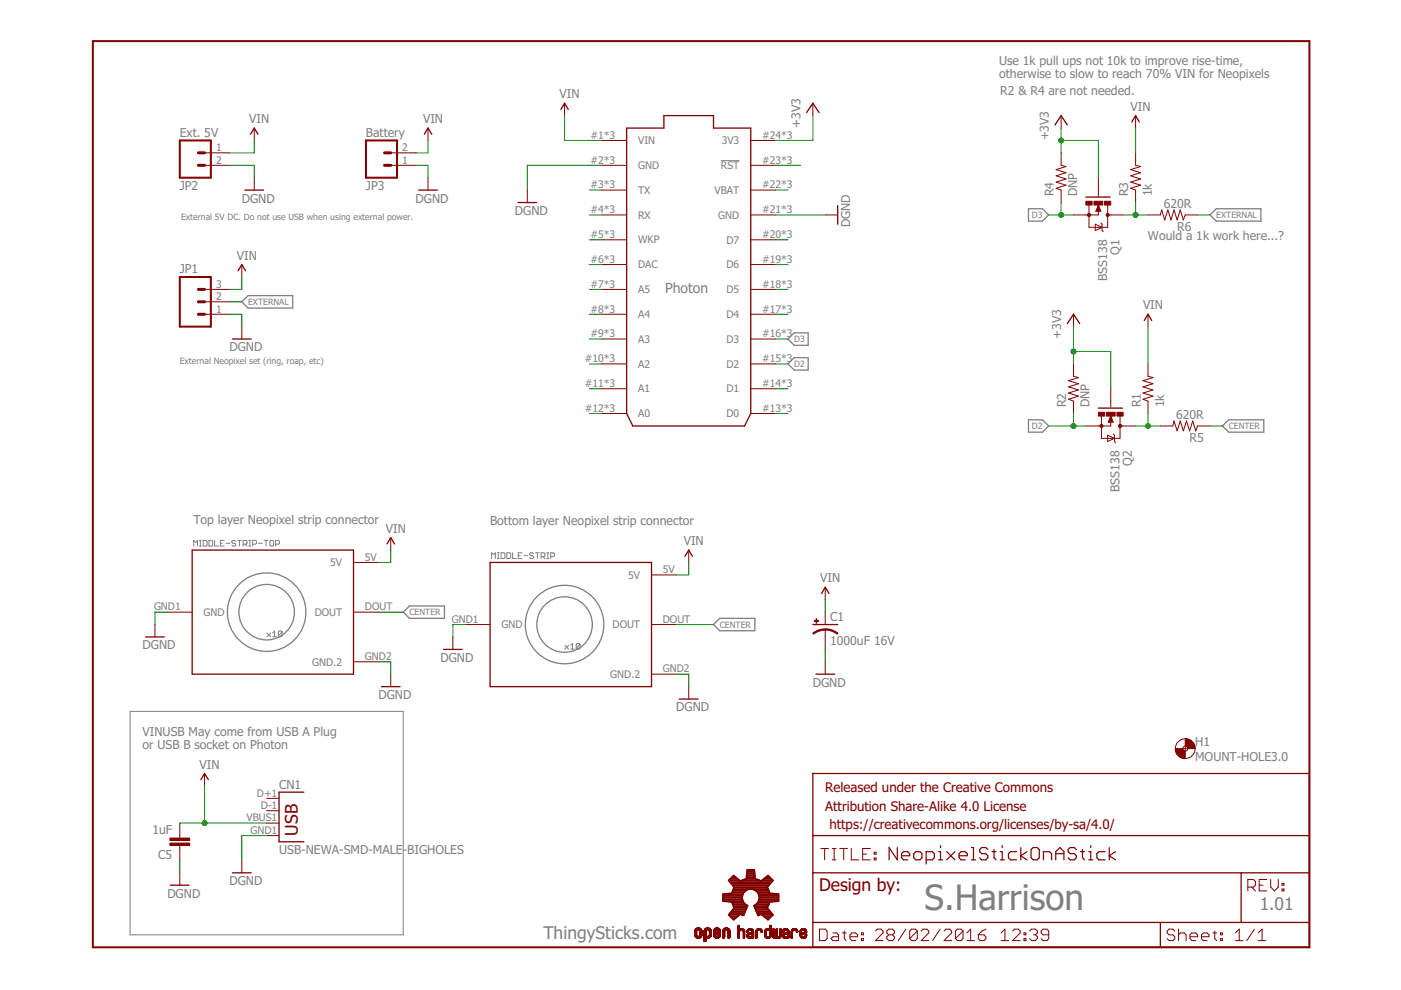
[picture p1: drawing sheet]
<svg xmlns="http://www.w3.org/2000/svg" width="297mm" height="210mm" viewBox="0 0 297 210" stroke-linecap="round" stroke-linejoin="round" font-family="sans-serif">
<g fill="none" stroke="#808080" stroke-width=".21">
<path d="M152.9 34.1h3.9M41.1 115.8v-1.2l.4 .4 .4-.4v1.2M42.3 115.8h.4M42.3 114.6h.4M42.5 114.6v1.2M43.1 114.6h.6l.2 .2v.8l-.2 .2h-.6zM44.3 114.6h.6l.2 .2v.8l-.2 .2h-.6zM45.5 114.6v1.2h.8M46.7 115.2h.4M47.5 114.6h-.8v1.2h.8M47.9 115.2h.8M50 114.8l-.3-.2h-.4l-.2 .4 .2 .2h.4l.3 .4-.3 .2h-.4l-.2-.2"/>
<path d="M50.4 114.6h.8M50.8 114.6v1.2M51.6 115.4h.6l.2-.2v-.4l-.2-.2h-.6v1.2M52 115.4l.4 .4M52.8 115.8h.4M52.8 114.6h.4M53 114.6v1.2M53.6 115.4h.6l.2-.2v-.4l-.2-.2h-.6v1.2M54.8 115.2h.8M56 114.6h.8M56.4 114.6v1.2M57.2 114.8l.2-.2h.4l.2 .2v.8l-.2 .2h-.4l-.2-.2z"/>
<path d="M58.4 115.4h.6l.2-.2v-.4l-.2-.2h-.6v1.2M104.2 118.4v-1.2l.4 .4 .4-.4v1.2M105.4 118.4h.4M105.4 117.2h.4M105.6 117.2v1.2M106.2 117.2h.6l.3 .2v.8l-.3 .2h-.6zM107.5 117.2h.6l.2 .2v.8l-.2 .2h-.6zM108.7 117.2v1.2h.8M109.9 117.8h.4M110.7 117.2h-.8v1.2h.8M111.1 117.8h.8M113.1 117.4l-.2-.2h-.4l-.2 .4 .2 .2h.4l.2 .4-.2 .2h-.4l-.2-.2"/>
<path d="M113.5 117.2h.8M113.9 117.2v1.2M114.7 118h.6l.2-.2v-.4l-.2-.2h-.6v1.2M115.1 118l.4 .4M115.9 118.4h.5M115.9 117.2h.5M116.1 117.2v1.2M116.8 118h.5l.3-.2v-.4l-.3-.2h-.5v1.2M56.6 134.2l.8 .8M57.4 134.2l-.8 .8M57.8 134.2l.4-.4v1.2M57.8 135h.8"/>
<path d="M59.8 134v.8l-.2 .2h-.4l-.2-.2M59.8 134l-.2-.2h-.4l-.2 .2v.8M59.8 134l-.8 .8M119.8 136.8l.8 .8M120.6 136.8l-.8 .8M121 136.8l.4-.4v1.2M121 137.6h.8M123 136.6v.8l-.2 .2h-.4l-.2-.2M123 136.6l-.2-.2h-.4l-.2 .2v.8M123 136.6l-.8 .8M27.6 150.8h57.9v47.4h-57.9z"/>
</g>
<g fill="none" stroke="#808080" stroke-width=".28">
<path d="M218.1 44.3h2.9l1.3 1.3-1.3 1.3h-2.9zM257.9 44.3h9.4v2.6h-9.4l-1.3-1.3zM51.3 64l1.3-1.3h9.5v2.6h-9.5zM167.1 77.2l1.3-1.4h2.9v2.7h-2.9zM167.1 71.9l1.3-1.3h2.9v2.6h-2.9zM218.1 89h2.9l1.3 1.3-1.3 1.3h-2.9zM259.2 90.3l1.3-1.3h7.4v2.6h-7.4zM85.5 129.8l1.3-1.3h7.4v2.6h-7.4zM152.6 131.1h7.4v2.6h-7.4l-1.3-1.3z"/>
<circle cx="56.5" cy="129.8" r="8.3"/>
<circle cx="56.5" cy="129.8" r="5.9"/>
<circle cx="119.7" cy="132.4" r="8.3"/>
<circle cx="119.7" cy="132.4" r="5.9"/>
</g>
<g fill="none" stroke="#800000" stroke-width=".28">
<path d="M53.1 28.5l.8-1.3 .8 1.3M90 28.5l.7-1.3 .8 1.3M118.9 23.2l.8-1.3 .8 1.3M132.9 27.2h7.9v-2.7h10.5v2.7h7.9v60.5l-1.3 2.6h-23.7l-1.3-2.6zM171 23.9l1.3-2 1.4 2M223.7 26.5l1.3-2 1.3 2M240 25.8l.8-1.3 .8 1.3M50.5 57.4l.8-1.3 .8 1.3M51.9 40.3h4M88.8 40.3h3.9M109.8 42.9h4M177.6 43.6v3.9"/>
<path d="M230.2 41.8h5.2M49.3 71.9h4M226.3 68.6l1.3-2 1.3 2M242.6 67.9l.8-1.3 .8 1.3M232.9 86.5h5.1M40.7 116.6h34.3v26.3h-34.3zM82.1 115.3l.7-1.3 .9 1.3M103.9 119.3h34.2v26.3h-34.2zM145.2 117.9l.8-1.3 .8 1.3M30.9 135h3.9M94 137.7h4M172.3 132.4h5.3"/>
<path d="M174.2 125.8l.8-1.3 .8 1.3M80.9 145.6h3.9M144 148.2h4M173 142.9h4M42.6 165.3l.8-1.3 .8 1.3M64.4 168h-5.2v10.5h5.2M172.3 164h105.3v36.9h-105.3zM172.3 177.2h105.3M36.1 187.7h4M49.3 185.1h4M172.3 185.1h105.3M172.3 195.6h105.3"/>
<path d="M246 195.6v5.3M263.1 185.1v10.5"/>
</g>
<g fill="none" stroke="#800000" stroke-width=".21">
<path d="M43.4 35.1h5.2M43.4 32.4h5.2M53.9 27.2v2.6M53.9 37.7v2.6M82.8 35.1h5.3M82.8 32.4h5.3M90.7 27.2v2.6M90.7 37.7v2.6M119.7 21.9v2.6M127.6 29.8h5.3M127.6 35.1h5.3M159.2 29.8h5.2"/>
<path d="M159.2 35.1h5.2M172.3 21.9v2.6M225 32.4v2.7l1 .2-2.1 .7 2.1 .6-2.1 .7 2.1 .7-2.1 .6 2.1 .7-2.1 .6 1.1 .4v2.6M225 24.5v2.7M232.9 37.7v3.9M240.8 32.4v2.7l1 .2-2.1 .7 2.1 .6-2.1 .7 2.1 .7-2.1 .6 2.1 .7-2.1 .6 1.1 .4v2.6M240.8 24.5v2.7M51.3 56.1v2.6M111.8 40.3v2.6M127.6 45.6h5.3M127.6 40.3h5.3M127.6 50.8h5.3"/>
<path d="M127.6 56.1h5.3M159.2 45.6h5.2M159.2 40.3h5.2M159.2 50.8h5.2M159.2 56.1h5.2M175 45.6h2.6M230.9 43.5v4.7h3.9v-4.7M232.2 47.5l1.5 .7-1.5 .7zM232.9 44.7v.9h-5.3M232.9 43.5l.5 1.3h-1.1zM233.4 47.3l.3 .2v1.4l.2 .2M234.8 45.6h3.3"/>
<path d="M243.4 45.6h2.6l.3-1.1 .7 2.1 .6-2.1 .7 2.1 .6-2.1 .7 2.1 .6-2.1 .7 2.1 .4-1h2.6M43.4 61.4h5.2M43.4 66.6h5.2M43.4 64h5.2M51.3 69.3v2.6M127.6 61.4h5.3M127.6 66.6h5.3M127.6 71.9h5.3M127.6 77.2h5.3M159.2 61.4h5.2M159.2 66.6h5.2M159.2 71.9h5.2"/>
<path d="M159.2 77.2h5.2M227.6 77.2v2.6l1.1 .3-2.2 .6 2.2 .7-2.2 .6 2.2 .7-2.2 .6 2.2 .7-2.2 .6 1.1 .4v2.7M227.6 66.6v2.7M243.4 77.2v2.6l1.1 .3-2.2 .6 2.2 .7-2.2 .6 2.2 .7-2.2 .6 2.2 .7-2.2 .6 1.1 .4v2.7M243.4 66.6v2.7M127.6 82.4h5.3M127.6 87.7h5.3M159.2 82.4h5.2M159.2 87.7h5.2M233.5 88.2v4.7h4v-4.7M234.8 92.3l1.5 .6-1.5 .7zM235.5 89.4v.9h-5.3"/>
<path d="M235.5 82.4v4M235.5 88.2l.5 1.3h-1zM236 92l.3 .3v1.3l.3 .3M237.5 90.3h3.3M246 90.3h2.7l.2-1 .7 2.1 .6-2.1 .7 2.1 .7-2.1 .6 2.1 .7-2.1 .6 2.1 .4-1.1h2.7M75 119.3h5.2M82.8 114v2.6M146 116.6v2.7M32.9 132.4v2.6M35.5 129.8h5.2M75 129.8h5.2M96 135v2.7"/>
<path d="M98.6 132.4h5.3M138.1 132.4h5.3M138.1 121.9h5.3M175 124.5v2.6M175 129.8v2.6M175 133.5v4.2M75 140.3h5.2M82.8 142.9v2.7M138.1 142.9h5.3M146 145.6v2.6M175 140.3v2.6M250.8 158.7h1"/>
<path d="M251.3 158.2v1.1M38.1 174.5v3.2M38.1 179.3v3.1M43.4 164v2.6M56.5 169.3h2.7M56.5 171.9h2.7M56.5 174.5h2.7M56.5 177.2h2.7M174 179.9h1.6M174.8 179.9v2.4M176.4 179.9h.8M176.8 179.9v2.4"/>
<path d="M178.1 179.9h1.6M178.9 179.9v2.4M180.5 179.9v2.4h1.6M184.5 179.9h-1.6v2.4h1.6M38.1 185.1v2.6M51.3 182.4v2.7M147.3 198.2h.4M147.3 198.1h.4M147.3 198h.4M147.3 197.9h.4M147.3 197.8h.4M147.3 197.7h.4"/>
<path d="M147.3 197.6h.4M147.3 197.5h.4M147.3 197.4h.4M147.3 198.4h.5M147.3 198.3l.5 .1M147.3 198.3h.4M147.3 197.3h.4M147.3 198.4l.6 .1M147.4 198.5h.6M147.4 197.1h1.3M147.4 198.5h1.3M147.4 197h1.3"/>
<path d="M147.4 198.6h1.3M147.5 197h1.1M147.5 198.8h1.1M147.5 196.9h1.1M147.6 198.8h.9M147.6 196.9h.9M147.7 196.8h.8M147.7 198.9h.7M147.8 197.3h-.5M147.8 196.8h.5M147.8 198.9h.5M147.8 197.2l-.5 .1"/>
<path d="M147.9 197.2h-.5M148 196.7h.2M148.2 197.2h.6M148.3 198.5h.5M148.3 197.2l.5 .1M148.3 197.3h.5M148.4 198.3h.4M148.4 197.3l.4 .1M148.4 198.2h.4M148.4 198.1h.4M148.4 198h.4M148.4 197.9h.4"/>
<path d="M148.4 197.8h.4M148.4 197.7h.4M148.4 197.6h.4M148.4 197.5h.4M148.4 197.4h.4M148.6 198.7h-1.1M148.7 198.6h-1.3M148.8 198.5h-.6M148.8 198.4h-.5M149.3 199.6h.2M149.3 199.4h.4M149.3 199.3h.4"/>
<path d="M149.3 199.2h.4M149.3 199.1h.4M149.3 199h.4M149.3 198.5h1.4M149.3 198.5h.6M149.3 198.4l.6 .1M149.3 198.4h.5M149.3 198.3l.5 .1M149.3 198.3h.4M149.3 198.2h.4M149.3 198.1h.4M149.3 198h.4"/>
<path d="M149.3 197.9h.4M149.3 197.8h.4M149.3 197.7h.4M149.3 197.6h.4M149.3 197.5h.4M149.3 197.4h.4M149.4 197.1h1.3M149.4 197h1.3M149.5 197h1.1M149.5 196.9h1.1M149.6 196.9h.9M149.6 199.5l-.3 .1"/>
<path d="M149.6 196.8h.8M149.7 199.5h-.4M149.7 198.9h-.4M149.8 197.3l-.5 .1M149.8 197.3h-.5M149.8 198.9h.5M149.8 197.2h-.5M149.8 196.8h.5M149.9 197.2h-.5M149.9 196.7h.2M150.2 197.2h.5M150.2 197.2l.6 .1"/>
<path d="M150.3 198.4h.5M150.3 197.3h.5M150.3 197.3l.5 .1M150.4 198.9h-1.1M150.4 198.3h.4M150.4 198.2h.4M150.4 197.4h.4M150.4 198.1h.4M150.4 198h.4M150.4 197.9h.4M150.4 197.8h.4M150.4 197.7h.4"/>
<path d="M150.4 197.6h.4M150.4 197.5h.4M150.5 198.8h-1.2M150.6 198.8h-1.3M150.6 198.7h-1.3M150.7 198.6l-1.4 .1M150.7 198.6h-1.4M150.7 197.1h-1.3M150.7 198.5h-.5M150.8 198.4l-.6 .1M150.8 198.3l-.5 .1M151.3 198.3l.4 .1"/>
<path d="M151.3 198.3h.4M151.3 198.2h.4M151.3 197.7h1.5M151.3 197.6l.4 .1M151.3 197.6h.3M151.3 197.5h.4M151.3 197.4h.4M151.3 198.4l.5 .1M151.3 198.4h.5M151.3 198.5h.6M151.3 197.1h1.4M151.4 198.5h1.3"/>
<path d="M151.4 198.6h1.3M151.4 197.1h1.3M151.4 197h1.3M151.5 198.7h1.1M151.5 197h1.1M151.5 198.8h1M151.5 196.9h1M151.6 198.8h.9M151.6 196.9h.9M151.6 196.8h.8M151.7 198.9h.7M151.7 197.3h-.4"/>
<path d="M151.8 198.2h-.5M151.8 198.9h.4M151.8 196.8h.4M151.8 197.7h1M151.8 197.2l-.5 .1M151.8 198.1h-.5M151.9 197.2h-.6M151.9 196.7h.2M152 197.6h.8M152 198.1h-.7M152.1 198h-.8M152.1 197.6h.7"/>
<path d="M152.2 197.2h.5M152.2 197.5h.6M152.2 198h-.9M152.2 197.2h.6M152.3 197.3h.5M152.3 198.4h.5M152.3 197.5h.5M152.3 198.3h.5M152.3 197.9h-1M152.3 197.4h.5M152.4 198.3h.4M152.4 198.2h.4"/>
<path d="M152.4 198.1h.4M152.5 197.8l-1.2 .1M152.5 198h.3M152.6 197.8h-1.3M152.6 198.6l-1.2 .1M152.7 198h.1M152.7 198.5h-.6M152.7 197.7l-1.4 .1M152.8 198.4l-.6 .1M153.2 198.9h.3M153.2 198.7h.4M153.2 198.6h.4"/>
<path d="M153.2 198.5h.4M153.2 198.4h.4M153.2 198.3h.4M153.2 198.2h.4M153.2 198.1h.4M153.2 198h.4M153.2 197.9h.4M153.2 197.8h.4M153.2 197.7h.4M153.2 197.6h.4M153.2 197.5h.4M153.2 197.4h.4"/>
<path d="M153.3 197.3h.4M153.3 198.9h.1M153.4 197.1h1.3M153.4 197h1.2M153.5 196.9h1M153.6 196.8h.8M153.6 198.8h-.4M153.7 197.3l-.4 .1M153.8 196.8h.4M153.8 197.2l-.5 .1M153.9 197.2h-.6M153.9 196.7h.2"/>
<path d="M154.2 197.2h.5M154.2 197.2l.5 .1M154.3 197.3h.4M154.3 197.3h.5M154.3 198.8h.5M154.3 198.7h.5M154.3 198.6h.5M154.3 198.5h.5M154.3 198.4h.5M154.3 198.3h.5M154.3 198.2h.5M154.3 198.1h.5"/>
<path d="M154.3 198h.5M154.3 197.9h.5M154.3 197.8h.5M154.3 197.7h.5M154.3 197.6h.5M154.3 197.5h.5M154.3 197.4h.5M154.4 198.9h.1M154.6 198.9h-.2M154.7 197.1h-1.4M154.7 198.8h-.4M156.5 198.8h.3"/>
<path d="M156.5 198.7h.3M156.5 198.6h.3M156.5 198.5h.3M156.5 198.4h.3M156.5 198.3h.3M156.5 198.2h.3M156.5 198.1h.3M156.5 198h.3M156.5 197.9h.3M156.5 197.8h.3M156.5 197.7h.3M156.5 197.6h.3"/>
<path d="M156.5 197.5h.3M156.5 197.4h.3M156.5 197.1h1.3M156.5 197.1h1.2M156.5 197h1.1M156.5 196.9h.3M156.5 196.8h.3M156.5 196.7h.3M156.5 196.6h.3M156.5 196.5h.3M156.5 196.4h.3M156.5 196.3h.3"/>
<path d="M156.5 196.2h.3M156.6 196.2h.2M156.6 198.9h-.1M156.7 198.9h-.2M156.8 198.8h-.3M156.8 197.4l-.3 .1M156.9 197.3l-.4 .1M156.9 196.9h.6M156.9 197.3h-.4M157 197.2l-.5 .1M157.1 197.2h-.6M157.1 196.9h.1"/>
<path d="M157.2 197.2h.6M157.3 197.2l.5 .1M157.5 197.3h.3M157.5 197.3l.4 .1M157.5 197.4h.4M157.5 197.4l.4 .1M157.6 197.5h.3M157.6 198.8h.3M157.6 198.7h.3M157.6 198.6h.3M157.6 198.5h.3M157.6 198.4h.3"/>
<path d="M157.6 198.3h.3M157.6 198.2h.3M157.6 198.1h.3M157.6 198h.3M157.6 197.9h.3M157.6 197.8h.3M157.6 197.7h.3M157.6 197.6h.3M157.8 198.9h-.2M157.9 198.8h-.3M158.3 198.5h.4M158.3 198.4h.4"/>
<path d="M158.3 198.3h.4M158.3 197.6h.3M158.3 197.5h.3M158.4 198.5h.3M158.4 197.7h.1M158.4 198.6l.8 .1M158.4 198.6h.4M158.4 198.2h.4M158.4 197.4h.3M158.4 198.7h.9M158.5 198.8h.8M158.5 197.1h1.1"/>
<path d="M158.6 197.1h1M158.6 198.9h.7M158.6 197h.9M158.6 197.6l-.3 .1M158.7 198.4h-.4M158.7 197.5h-.3M158.7 197h.8M158.7 197.9h1.1M158.7 198.9h.6M158.7 197.4l-.3 .1M158.7 198.3h-.3M158.8 197.9h1"/>
<path d="M158.8 197.3h-.4M158.8 196.9h.6M158.9 198.2h-.5M158.9 197.2l-.5 .1M158.9 197.8h.9M159 198.9l-.1 .1M159 198.1h-.6M159 199h.1M159 197.8h.8M159 197.2h-.5M159 196.9h.2M159.1 197.2h.6"/>
<path d="M159.2 198.1h-.7M159.2 197.7h.6M159.2 197.2l.5 .1M159.3 198h-.8M159.3 197.7h.5M159.3 197.3h.4M159.4 197.3l.3 .1M159.4 197.6h.4M159.4 197.4h.4M159.4 198h.4M159.4 197.5h.4M159.5 198.8h.3"/>
<path d="M159.5 198.7h.3M159.5 198.6h.3M159.5 198.5h.3M159.5 198.4h.3M159.5 198.3h.3M159.5 198.2h.3M159.5 198.1h.3M159.6 198.9h-.1M159.7 198.9h-.2M159.8 198.8h-.3M159.8 198h-1.2M160.2 198.8h.3"/>
<path d="M160.2 198.7h.3M160.2 198.6h.3M160.2 198.5h.3M160.2 198.4h.3M160.2 198.3h.3M160.2 198.2h.3M160.2 198.1h.3M160.2 198h.3M160.2 197.9h.3M160.2 197.8h.3M160.2 197.7h.3M160.2 197.6h.3"/>
<path d="M160.2 197.5h.3M160.3 197.4h.3M160.4 197.1h1.1M160.4 198.9h-.2M160.5 197h.9M160.5 198.9h-.3M160.5 198.8h-.3M160.5 197h.8M160.6 197.4l-.4 .1M160.7 197.3l-.4 .1M160.7 196.9h.5M160.7 197.3h-.4"/>
<path d="M160.8 197.2l-.5 .1M160.9 196.9h.1M160.9 197.2h-.6M161 197.2h.5M161.1 197.2l.5 .1M161.2 197.3h.4M161.3 197.4h.3M161.4 197.6h.2M161.4 197.5h.2M161.6 197.6l-.2 .1M162.1 198.3h.3M162.1 198.2h.3"/>
<path d="M162.1 198.1h.3M162.1 198h.3M162.1 197.9h.3M162.1 197.8h.3M162.1 197.7h.3M162.1 197.6h.3M162.1 198.4h.3M162.1 197.5h.3M162.1 198.5h.4M162.1 198.4l.4 .1M162.2 198.5l.4 .1M162.2 198.6h.4"/>
<path d="M162.2 198.6h1.2M162.2 198.7h1.2M162.2 197.1h1.3M162.3 198.8h1M162.3 197.1h1.2M162.3 197h1.2M162.4 198.9h.8M162.4 197h1.1M162.5 197.4l-.4 .1M162.5 197.4h-.4M162.5 197.3l-.4 .1M162.5 196.9h.6"/>
<path d="M162.6 197.3h-.4M162.7 197.2l-.5 .1M162.8 198.9v.1M162.8 196.9h.1M162.8 197.2h-.6M162.8 198.9l.1 .1M162.8 197.2h.7M163 197.2h.5M163.1 198.6h.4M163.1 197.3h.4M163.1 198.9h-.6M163.2 197.4h.3"/>
<path d="M163.2 196.9h.3M163.2 198.3h.3M163.2 198.2h.3M163.2 198.1h.3M163.2 198h.3M163.2 197.9h.3M163.2 197.8h.3M163.2 197.7h.3M163.2 197.6h.3M163.2 197.5h.3M163.2 196.8h.3M163.2 196.7h.3"/>
<path d="M163.2 196.6h.3M163.2 196.5h.3M163.2 196.4h.3M163.2 196.3h.3M163.3 196.2h.2M163.4 196.2h.1M163.5 198.6h-.5M163.5 198.5h-.4M163.5 198.4l-.3 .1M163.5 198.4h-.3M163.8 198.4h.3M163.8 198.3h.3"/>
<path d="M163.8 198.2h.3M163.8 198.1h.3M163.8 198h.3M163.8 197.9h.3M163.8 197.8h.3M163.8 197.7h.3M163.8 197.6h.3M163.8 197.5h.3M163.8 197.4h.3M163.8 197.3h.3M163.8 197.2h.3M163.8 197.1h.3"/>
<path d="M163.8 197h.3M163.8 198.6h.4M163.8 198.5h.4M163.8 198.5h.3M163.9 198.6h1.6M163.9 197h.2M163.9 198.7h1.6M163.9 198.8h1.6M164 196.9h.1M164 198.9h1.4M164.1 198.9h.5M164.2 199h.1"/>
<path d="M164.4 198.9v.1M164.4 198.6h.5M164.5 198.5l.4 .1M164.5 198.5h.4M164.5 198.4h.4M164.5 198.4h.3M164.5 198.3h.3M164.5 198.2h.3M164.5 198.1h.3M164.5 198h.3M164.5 197.9h.3M164.5 197.8h.3"/>
<path d="M164.5 197.7h.3M164.5 197.6h.3M164.5 197.5h.3M164.5 197.4h.3M164.5 197.3h.3M164.5 197.2h.3M164.5 197.1h.3M164.5 197h.3M164.6 197h.2M164.7 196.9h.1M164.8 198.9h.5M165.1 199h.1"/>
<path d="M165.2 198.6h.4M165.2 198.5h.4M165.3 198.4h.3M165.3 198.3h.3M165.3 198.2h.3M165.3 198.1h.3M165.3 198h.3M165.3 197.9h.3M165.3 197.8h.3M165.3 197.7h.3M165.3 197.6h.3M165.3 197.5h.3"/>
<path d="M165.3 197.4h.3M165.3 197.3h.3M165.3 197.2h.3M165.3 197.1h.3M165.3 197h.3M165.4 196.9h.2M165.5 198.8h-1.6M165.6 198.6h-.4M165.9 198.5l.3 .1M165.9 198.5h.3M165.9 198.4h.3M165.9 198.3h.3"/>
<path d="M165.9 197.7h.1M165.9 197.6h.2M165.9 197.5h.3M165.9 198.6h.4M165.9 198.6l.8 .1M165.9 198.7h.9M165.9 198.1h.6M166 198.8h.8M166 197.1h1.2M166.1 197.1h1M166.1 198.9h.7M166.1 197.6l-.2 .1"/>
<path d="M166.1 197h.9M166.2 197.5l-.3 .1M166.2 198.9h.6M166.2 197.9h1.1M166.2 197.4l-.3 .1M166.2 197h.8M166.2 197.4h-.3M166.2 198.3h-.3M166.3 198.2h-.4M166.3 197.9h1M166.3 197.3l-.4 .1M166.3 196.9h.6"/>
<path d="M166.3 197.3h-.4M166.4 199h.2M166.4 198.2h-.5M166.4 197.2l-.5 .1M166.5 197.8h.8M166.5 196.9h.1M166.5 197.2h-.5M166.6 197.2h.6M166.7 198.1h-.8M166.7 197.7h.6M166.7 197.2l.5 .1M166.8 198h-.8"/>
<path d="M166.8 197.7h.5M166.8 197.3h.4M166.9 197.3l.4 .1M166.9 197.4h.4M166.9 197.6h.4M167 198.8h.3M167 198.7h.3M167 198.6h.3M167 198.5h.3M167 198.4h.3M167 198.3h.3M167 198.2h.3"/>
<path d="M167 198.1h.3M167 198h.3M167 197.5h.3M167.2 198.9h-.2M167.3 198h-1.2M167.7 198.8h.3M167.7 198.7h.3M167.7 198.6h.3M167.7 198.5h.3M167.7 198.4h.3M167.7 198.3h.3M167.7 198.2h.3"/>
<path d="M167.7 198.1h.3M167.7 198h.3M167.7 197.9h.3M167.7 197.8h.3M167.7 197.7h.3M167.7 197.6h.3M167.7 197.5h.3M167.8 197.4h.3M167.9 198.9h-.2M167.9 197.1h1.1M168 197h.9M168 198.9h-.3"/>
<path d="M168.1 197h.8M168.1 196.9h.7M168.2 197.3l-.4 .1M168.2 197.3h-.4M168.3 197.2l-.5 .1M168.4 197.2h-.5M168.4 196.9h.1M168.5 197.2h.6M168.6 197.2l.5 .1M168.7 197.3h.4M168.8 197.3l.3 .1M168.8 197.4h.4"/>
<path d="M168.8 197.4h.3M168.8 197.5h.4M168.9 197.6h.2M169.1 197.6l-.2 .1M169.6 198.4h.4M169.6 198.4h.3M169.6 198.3h.3M169.6 198.3h.4M169.6 198.2h.4M169.6 197.8h1.2M169.6 197.8h.3M169.6 197.7h.3"/>
<path d="M169.6 197.6h.3M169.6 197.5h.3M169.6 197.4h.3M169.6 197.4h.4M169.7 198.5h.3M169.7 198.5l.4 .1M169.7 198.6h.4M169.7 198.6l1.2 .1M169.8 198.7h1.1M169.8 197.1h1.1M169.8 198.8h1M169.8 197.1h1"/>
<path d="M169.9 197h.9M169.9 198.9h.8M169.9 197h.8M170 198.9h.6M170 197.3l-.3 .1M170 196.9h.6M170.1 197.3h-.4M170.2 198.2h-.6M170.2 197.2l-.5 .1M170.2 199h.1M170.2 198.1h-.6M170.2 196.9h.2"/>
<path d="M170.3 198.9l.1 .1M170.3 197.2h-.6M170.4 197.2h.5M170.4 198.1h-.8M170.4 197.7h.6M170.5 198h-.9M170.5 197.7h.5M170.5 197.2l.5 .1M170.6 197.3h.4M170.6 198h-1M170.6 197.6h.4M170.7 198.5h.3"/>
<path d="M170.7 197.4h.3M170.7 197.6h.3M170.7 198.3h.3M170.7 197.9h-1.1M170.7 197.5h.3M170.8 198.3h.2M170.8 198.2h.2M170.8 198.8h-.9M170.9 198.6h-.4M170.9 198.1h.1M171 197.8h-.8M171 198.5l-.4 .1"/>
<path d="M171 198.5h-.3M171 198.4h-.3M173.8 197h1.2l.4 .4v1.6l-.4 .4h-1.2zM176.4 182.3h.8M176.6 197.8h.8l.4 .4v1.2h-1.2l-.4-.4 .4-.4h1.2M178.6 197.8h.8M179 197.4v1.6l.4 .4M180.2 198.6h1.6v-.4l-.4-.4h-.8l-.4 .4v.8l.4 .4h.8M182.6 199h.4v.4h-.4zM182.6 197.8h.4v.4h-.4zM182.9 181.1h.8M185.3 181.9h.4v.4h-.4z"/>
<path d="M185.3 180.7h.4v.4h-.4zM185.6 197.4l.4-.4h.8l.4 .4v.4l-1.6 1.6h1.6M188.4 198.2l-.4 .4v.4l.4 .4h.8l.4-.4v-.4l-.4-.4M188.4 198.2h.8M188.4 198.2l-.4-.4v-.4l.4-.4h.8l.4 .4v.4l-.4 .4M192.1 197l-1.6 2.4M194.5 197.4v1.6l-.4 .4h-.8l-.4-.4M194.5 197.4l-.4-.4h-.8l-.4 .4v1.6M194.5 197.4l-1.6 1.6M195.3 197.4l.4-.4h.8l.4 .4v.4l-1.6 1.6h1.6M199.3 197l-1.6 2.4M200.2 197.4l.4-.4h.8l.4 .4v.4l-1.6 1.6h1.6"/>
<path d="M204.2 197.4v1.6l-.4 .4h-.8l-.4-.4M204.2 197.4l-.4-.4h-.8l-.4 .4v1.6M204.2 197.4l-1.6 1.6M205 199.4h1.6M205 197.8l.8-.8v2.4M207.4 198.2h1.2l.4 .4v.4l-.4 .4h-.8l-.4-.4zM209 197l-.8 .4-.8 .8M212.3 199.4h1.6M212.3 197.8l.8-.8v2.4M214.7 197.4l.4-.4h.8l.4 .4v.4l-1.6 1.6h1.6M217.1 199h.4v.4h-.4zM217.1 197.8h.4v.4h-.4z"/>
<path d="M218.3 197.4l.4-.4h.8l.4 .4v.4l-.4 .4M219.1 198.2h.4M219.5 198.2l.4 .4v.4l-.4 .4h-.8l-.4-.4M222.4 198.2h-1.3l-.4-.4v-.4l.4-.4h.9l.4 .4v1.6l-.4 .4h-.9l-.4-.4M249.1 197.4l-.4-.4h-.8l-.4 .4v.4l.4 .4h.8l.4 .4v.4l-.4 .4h-.8l-.4-.4M249.9 198.2l.4-.4h.8l.4 .4v1.2M249.9 197v2.4M252.3 198.6h1.6v-.4l-.4-.4h-.8l-.4 .4v.8l.4 .4h.8M254.7 198.6h1.6v-.4l-.4-.4h-.8l-.4 .4v.8l.4 .4h.8M257.2 197.8h.8M257.6 197.4v1.6l.4 .4M258.8 199h.4v.4h-.4z"/>
<path d="M258.8 197.8h.4v.4h-.4zM261.9 199.4h1.6M261.9 197.8l.8-.8v2.4M264.6 188.1h1.2l.4-.4v-.8l-.4-.4h-1.2v2.4M265.4 188.1l.8 .8M266 197l-1.6 2.4M266.8 199.4h1.6M266.8 197.8l.8-.8v2.4M267 187.7h.8M268.6 186.5h-1.6v2.4h1.6M269.4 186.5v1.6l.8 .8 .8-.8v-1.6M271.8 188.5h.4v.4h-.4z"/>
<path d="M271.8 187.3h.4v.4h-.4z"/>
<circle cx="251.3" cy="158.7" r="2.1"/>
<circle cx="251.3" cy="158.7" r=".53"/>
</g>
<g fill="#800000" stroke="#800000" stroke-width=".21">
<path d="M36 177.7h4.2v.5h-4.2z"/>
<path d="M36 178.8h4.2v.5h-4.2z"/>
<path d="M230.2 42.7h1.3v.8h-1.3z"/>
<path d="M234.2 42.7h1.3v.8h-1.3z"/>
<path d="M231.9 42.7h1.9v.8h-1.9z"/>
<path d="M232.9 87.4h1.3v.8h-1.3z"/>
<path d="M236.8 87.4h1.3v.8h-1.3z"/>
<path d="M234.6 87.4h1.8v.8h-1.8z"/>
<path d="M172.6 131.6h1v.1h-1z"/>
<path d="M173 131.2h.2v.9h-.2z"/>
</g>
<g fill="none" stroke="#800000" stroke-width=".4">
<path d="M153.3 190.7h4.1M153.3 190.3h4M153.3 189.9h4.1M153.3 191.1h4.2M153.4 189.6h4.1M154.5 186.7l1-1 1.5 1.2 1.3-.5 .2-2h1.4l.2 2 1.2 .5 1.5-1.2 1.1 1M154.5 186.7l1.2 1.5-.5 1.2-1.9 .2v1.4l1.9 .2 .5 1.3-1.2 1.5 1 1 1.5-1.2 .3 .1M154.5 194h2.3M154.5 186.7h2.3M154.8 193.6h3M154.8 187h8.7M154.9 194.3h1.5"/>
<path d="M154.9 186.3h1.5M155.1 193.2h2.9M155.1 187.4h8.1M155.2 194.7h.7M155.2 186h.7M155.3 191.4h2.4M155.3 189.2h2.4M155.4 191.8h2.6M155.4 188.9h2.7M155.4 192.8h2.7M155.4 187.8h7.5M155.5 188.5h3.4"/>
<path d="M155.5 192.1h2.9M155.7 192.5h2.6M155.7 188.1h6.9M157.3 190.3l.4 1.2 .8 .5-.9 2.1-.3-.2M157.3 190.3a1.85 1.85 0 0 1 2-1.8 1.85 1.85 0 0 1 1.7 2.1M157.3 194h.4M157.4 186.7h3.6M158.3 186.3h1.8M158.3 186h1.8M158.3 185.6h1.7M158.4 185.2h1.6M158.4 184.9h1.5"/>
<path d="M158.5 184.5h1.4M159.5 188.5h3.3M159.9 192.1h2.9M160.1 192.5h2.5M160.2 192.8h2.7M160.3 191.8h2.7M160.3 188.9h2.7M160.4 193.2h2.8M160.5 193.6h3M160.7 194h.3M160.7 191.4h2.4M160.7 189.2h2.4"/>
<path d="M160.9 191.1h4.1M160.9 189.6h4.1M161 190.6l-.4 .9-.7 .5 .8 2.1 .3-.2M161 190.7h4.1M161 189.9h4.1M161 190.3h4.1M161.5 194h2.3M161.6 186.7h2.2M162 194.3h1.5M162 186.3h1.5M162.4 194.7h.7M162.5 186h.6"/>
<path d="M163.9 186.7l-1.3 1.5 .6 1.2 1.9 .2v1.4l-1.9 .2-.6 1.3 1.3 1.5-1.1 1-1.5-1.2-.3 .1"/>
</g>
<g fill="#800000" stroke="#800000" stroke-width=".21">
<path d="M251.3 156.6a2.1 2.1 0 0 1 2.1 2.1h-1.6l-.2-.4-.3-.1z" fill-rule="evenodd"/>
<path d="M249.2 158.7h1.6l.1 .3 .4 .3v1.5a2.1 2.1 0 0 1-2.1-2.1z" fill-rule="evenodd"/>
<path d="M234.6 45.3h.5v.5h-.5z" fill-rule="evenodd"/>
<path d="M233.3 90.1h.5v.5h-.5z" fill-rule="evenodd"/>
<path d="M237.2 90.1h.5v.5h-.5z" fill-rule="evenodd"/>
<path d="M175 133.3h.3a4 4 0 0 1 2.3 .9l-.1 .3-.9-.6-1.6-.3z" fill-rule="evenodd"/>
<path d="M172.3 134.2l1.3-.6 1.4-.3v.3l-1.6 .3-.9 .6z" fill-rule="evenodd"/>
<circle cx="230.9" cy="45.6" r=".35"/>
</g>
<path d="M19.7 8.7h257.9v192.2h-257.9zM38.1 29.8h6.6v7.9h-6.6zM77.6 29.8h6.6v7.9h-6.6zM38.1 58.7h6.6v10.6h-6.6z" fill="none" stroke="#800000" stroke-width=".42"/>
<path d="M42.1 35.1h1.3M42.1 32.4h1.3M81.5 35.1h1.3M81.5 32.4h1.3M42.1 61.4h1.3M42.1 64h1.3M42.1 66.6h1.3" fill="none" stroke="#800000" stroke-width=".63"/>
<path d="M232.9 44.4v.3h-.3l.3-1 .2 1M235.5 89.1v.3h-.3l.3-.9 .3 .9" fill="none" stroke="#800000" stroke-width=".32"/>
<g fill="none" stroke="#800000" stroke-width=".25">
<path d="M190.2 179.7v2.6l-1.7-2.6v2.6M199.4 179.3v.4M206 179.7h.4v2.6M212.5 179.3v.4M216.4 179.7v2.6M231.3 179.3v.4M235.2 179.7v2.6M191.1 181.4h1.8v-.4l-.5-.4h-.8l-.5 .4v.9l.5 .4h.8M193.7 181l.5-.4h.9l.4 .4v.9l-.4 .4h-.9l-.5-.4zM196.4 182.3h1.3l.4-.4v-.9l-.4-.4h-1.3v2.6M199 182.3h.9M199 180.6h.4v1.7"/>
<path d="M200.7 180.6l1.8 1.7M202.5 180.6l-1.8 1.7M203.3 181.4h1.8v-.4l-.5-.4h-.8l-.5 .4v.9l.5 .4h.8M206 182.3h.8M209.4 180.1l-.4-.4h-.9l-.4 .4v.5l.4 .4h.9l.4 .4v.5l-.4 .4h-.9l-.4-.4M210.3 180.6h.9M210.8 180.1v1.8l.4 .4M212.1 182.3h.8M212.1 180.6h.4v1.7M215.5 180.6h-1.3l-.4 .4v.9l.4 .4h1.3M217.7 180.6l-1.3 .8 1.3 .9M218.6 180.1l.5-.4h.8l.4 .4v1.8l-.4 .4h-.8l-.5-.4z"/>
<path d="M221.2 182.3v-1.7h1.3l.5 .4v1.3M223.8 181h1.8M223.8 182.3v-1.7l.9-.9 .9 .9v1.7M228.2 180.1l-.4-.4h-.9l-.4 .4v.5l.4 .4h.9l.4 .4v.5l-.4 .4h-.9l-.4-.4M229.1 180.6h.9M229.5 180.1v1.8l.5 .4M230.8 182.3h.9M230.8 180.6h.5v1.7M234.3 180.6h-1.3l-.4 .4v.9l.4 .4h1.3M236.5 180.6l-1.3 .8 1.3 .9"/>
</g>
<g fill="none" stroke="#008000" stroke-width=".21">
<path d="M48.6 35.1h5.3v2.6M53.9 29.8v2.6h-5.3M88.1 35.1h2.6v2.6M90.7 29.8v2.6h-2.6M119.7 24.5v5.3h7.9M127.6 35.1h-15.8v5.2M164.4 35.1h5.3M172.3 24.5v5.3h-7.9M225 29.8h7.9v7.9M225 27.2v5.2M240.8 27.2v5.2M51.3 58.7v2.7h-2.7"/>
<path d="M125 45.6h2.6M125 56.1h2.6M125 50.8h2.6M125 40.3h2.6M164.4 45.6h10.6M164.4 56.1h2.7M164.4 50.8h2.7M164.4 40.3h2.7M222.3 45.6h5.3M225 42.9v2.7M238.1 45.6h5.3M240.8 42.9v2.7"/>
<path d="M253.9 45.6h2.7M48.6 66.6h2.7v2.7M48.6 64h2.7M125 66.6h2.6M125 61.4h2.6M125 77.2h2.6M125 71.9h2.6M164.4 66.6h2.7M164.4 61.4h2.7M164.4 77.2h2.7M164.4 71.9h2.7M227.6 69.3v7.9"/>
<path d="M227.6 74.5h7.9v7.9M243.4 69.3v7.9M125 87.7h2.6M125 82.4h2.6M164.4 87.7h2.7M164.4 82.4h2.7M222.3 90.3h7.9M227.6 87.7v2.6M240.8 90.3h5.2M243.4 87.7v2.6M256.6 90.3h2.6M82.8 116.6v2.7h-2.6"/>
<path d="M146 119.3v2.6h-2.6M35.5 129.8h-2.6v2.6M80.2 129.8h5.3M98.6 132.4h-2.6v2.6M143.4 132.4h7.9M175 127.1v2.7M175 137.7v2.6M80.2 140.3h2.6v2.6M143.4 142.9h2.6v2.7M38.1 174.5h18.4M43.4 166.6v7.9M56.5 177.2h-5.2v5.2"/>
<path d="M38.1 182.4v2.7"/>
</g>
<g fill="#008000" stroke="#008000" stroke-width=".21">
<circle cx="43.4" cy="174.5" r=".53"/>
<circle cx="227.6" cy="90.3" r=".53"/>
<circle cx="227.6" cy="74.5" r=".53"/>
<circle cx="225" cy="29.8" r=".53"/>
<circle cx="225" cy="45.6" r=".53"/>
<circle cx="240.8" cy="45.6" r=".53"/>
<circle cx="243.4" cy="90.3" r=".53"/>
</g>
<text font-size="7.4" fill="#808080" x="196" y="192.9">S.Harrison</text>
<g font-size="3.7" fill="#800000">
<text x="63.1" y="177.2" transform="rotate(-90 63.1 177.2)">USB</text>
<text x="173.7" y="189">Design by:</text>
</g>
<g font-size="3.7" fill="#808080">
<text x="267.1" y="192.9">1.01</text>
<text x="115.2" y="199">ThingySticks.com</text>
</g>
<text font-size="3" fill="#808080" x="141" y="62.2">Photon</text>
<g font-size="2.8" fill="#800000">
<text x="175" y="167.9">Released under the Creative Commons</text>
<text x="175" y="171.9">Attribution Share-Alike 4.0 License</text>
<text x="175.9" y="175.8">https://creativecommons.org/licenses/by-sa/4.0/</text>
</g>
<g font-size="2.6" fill="#808080">
<text x="211.8" y="13.9">Use 1k pull ups not 10k to improve rise-time,</text>
<text x="211.8" y="16.6">otherwise to slow to reach 70% VIN for Neopixels</text>
<text x="118.6" y="20.8">VIN</text>
<text x="212.1" y="20">R2 &amp; R4 are not needed.</text>
<text x="239.7" y="23.5">VIN</text>
<text x="38.1" y="29">Ext. 5V</text>
<text x="52.9" y="26.1">VIN</text>
<text x="77.6" y="29">Battery</text>
<text x="89.7" y="26.1">VIN</text>
<text x="169.7" y="27.2" transform="rotate(-90 169.7 27.2)">+3V3</text>
<text x="222.3" y="29.8" transform="rotate(-90 222.3 29.8)">+3V3</text>
<text x="38.1" y="40.3">JP2</text>
<text x="77.6" y="40.3">JP3</text>
<text x="223.4" y="41.6" transform="rotate(-90 223.4 41.6)">R4</text>
<text x="228.4" y="41.6" transform="rotate(-90 228.4 41.6)">DNP</text>
<text x="239.2" y="41.6" transform="rotate(-90 239.2 41.6)">R3</text>
<text x="244.2" y="41.6" transform="rotate(-90 244.2 41.6)">1k</text>
<text x="51.3" y="42.9">DGND</text>
<text x="88.1" y="42.9">DGND</text>
<text x="109.2" y="45.6">DGND</text>
<text x="246.7" y="44">620R</text>
<text x="180.2" y="48.2" transform="rotate(-90 180.2 48.2)">DGND</text>
<text x="243.4" y="50.8">Would a 1k work here...?</text>
<text x="249.6" y="49">R6</text>
<text x="38.1" y="57.9">JP1</text>
<text x="50.2" y="55">VIN</text>
<text x="234.7" y="59.5" transform="rotate(-90 234.7 59.5)">BSS138</text>
<text x="237.3" y="54.1" transform="rotate(-90 237.3 54.1)">Q1</text>
<text x="242.3" y="65.6">VIN</text>
<text x="225" y="71.9" transform="rotate(-90 225 71.9)">+3V3</text>
<text x="48.6" y="74.5">DGND</text>
<text x="226.1" y="86.4" transform="rotate(-90 226.1 86.4)">R2</text>
<text x="231" y="86.4" transform="rotate(-90 231 86.4)">DNP</text>
<text x="241.8" y="86.4" transform="rotate(-90 241.8 86.4)">R1</text>
<text x="246.8" y="86.4" transform="rotate(-90 246.8 86.4)">1k</text>
<text x="249.4" y="88.7">620R</text>
<text x="252.2" y="93.7">R5</text>
<text x="240" y="98.8" transform="rotate(-90 240 98.8)">Q2</text>
<text x="237.3" y="104.3" transform="rotate(-90 237.3 104.3)">BSS138</text>
<text x="41" y="111.1">Top layer Neopixel strip connector</text>
<text x="81.8" y="112.9">VIN</text>
<text x="103.9" y="111.4">Bottom layer Neopixel strip connector</text>
<text x="145" y="115.6">VIN</text>
<text x="173.9" y="123.5">VIN</text>
<text x="176" y="131.8">C1</text>
<text x="30.2" y="137.7">DGND</text>
<text x="176" y="136.8">1000uF 16V</text>
<text x="93.4" y="140.3">DGND</text>
<text x="80.2" y="148.2">DGND</text>
<text x="172.3" y="145.6">DGND</text>
<text x="30.2" y="156">VINUSB May come from USB A Plug</text>
<text x="143.4" y="150.8">DGND</text>
<text x="30.2" y="158.7">or USB B socket on Photon</text>
<text x="253.4" y="161.3">MOUNT-HOLE3.0</text>
<text x="253.4" y="158.1">H1</text>
<text x="42.3" y="162.9">VIN</text>
<text x="59.2" y="167.3">CN1</text>
<text x="32.3" y="176.8">1uF</text>
<text x="33.6" y="182">C5</text>
<text x="59.2" y="181.1">USB-NEWA-SMD-MALE-BIGHOLES</text>
<text x="35.5" y="190.3">DGND</text>
<text x="48.6" y="187.7">DGND</text>
</g>
<g font-size="2.2" fill="#808080">
<text x="125.2" y="29.4">#1*3</text>
<text x="161.6" y="29.4">#24*3</text>
<text x="45.8" y="32">1</text>
<text x="45.8" y="34.7">2</text>
<text x="85.3" y="32">2</text>
<text x="85.3" y="34.7">1</text>
<text x="125.2" y="34.7">#2*3</text>
<text x="135.3" y="30.6">VIN</text>
<text x="135.3" y="35.8">GND</text>
<text x="152.9" y="35.8">RST</text>
<text x="153" y="30.6">3V3</text>
<text x="161.6" y="34.7">#23*3</text>
<text x="125.2" y="39.9">#3*3</text>
<text x="135.3" y="41.1">TX</text>
<text x="151.5" y="41.1">VBAT</text>
<text x="161.6" y="39.9">#22*3</text>
<text x="125.2" y="45.2">#4*3</text>
<text x="135.3" y="46.4">RX</text>
<text x="152.3" y="46.4">GND</text>
<text x="161.6" y="45.2">#21*3</text>
<text x="125.2" y="50.5">#5*3</text>
<text x="135.3" y="51.6">WKP</text>
<text x="154" y="51.6">D7</text>
<text x="161.6" y="50.5">#20*3</text>
<text x="125.2" y="55.7">#6*3</text>
<text x="135.3" y="56.9">DAC</text>
<text x="154" y="56.9">D6</text>
<text x="161.6" y="55.7">#19*3</text>
<text x="45.8" y="63.6">2</text>
<text x="45.8" y="61">3</text>
<text x="125.2" y="61">#7*3</text>
<text x="135.3" y="62.2">A5</text>
<text x="154" y="62.2">D5</text>
<text x="161.6" y="61">#18*3</text>
<text x="45.8" y="66.3">1</text>
<text x="125.2" y="66.3">#8*3</text>
<text x="125.2" y="71.5">#9*3</text>
<text x="135.3" y="67.4">A4</text>
<text x="154" y="67.4">D4</text>
<text x="161.6" y="66.3">#17*3</text>
<text x="161.6" y="71.5">#16*3</text>
<text x="124" y="76.8">#10*3</text>
<text x="135.3" y="72.7">A3</text>
<text x="135.3" y="77.9">A2</text>
<text x="154" y="72.7">D3</text>
<text x="154" y="78">D2</text>
<text x="161.6" y="76.8">#15*3</text>
<text x="124" y="82">#11*3</text>
<text x="135.3" y="83.2">A1</text>
<text x="154" y="83.2">D1</text>
<text x="161.6" y="82">#14*3</text>
<text x="124" y="87.3">#12*3</text>
<text x="135.3" y="88.5">A0</text>
<text x="154" y="88.5">D0</text>
<text x="161.6" y="87.3">#13*3</text>
<text x="77.4" y="118.9">5V</text>
<text x="70" y="120.1">5V</text>
<text x="133.2" y="122.7">5V</text>
<text x="140.5" y="121.5">5V</text>
<text x="32.7" y="129.4">GND1</text>
<text x="43.2" y="130.6">GND</text>
<text x="66.7" y="130.6">DOUT</text>
<text x="77.4" y="129.4">DOUT</text>
<text x="95.8" y="132.1">GND1</text>
<text x="106.3" y="133.2">GND</text>
<text x="129.9" y="133.2">DOUT</text>
<text x="140.5" y="132.1">DOUT</text>
<text x="66.2" y="141.1">GND.2</text>
<text x="77.4" y="139.9">GND2</text>
<text x="129.4" y="143.7">GND.2</text>
<text x="140.5" y="142.6">GND2</text>
<text x="54.5" y="168.9">D+1</text>
<text x="55.3" y="171.5">D-1</text>
<text x="52.3" y="174.2">VBUS1</text>
<text x="53.1" y="176.8">GND1</text>
</g>
<g font-size="1.8" fill="#808080">
<text x="38.4" y="46.6">External 5V DC. Do not use USB when using external power.</text>
<text x="218.8" y="46.2">D3</text>
<text x="257.9" y="46.2">EXTERNAL</text>
<text x="52.6" y="64.7">EXTERNAL</text>
<text x="38.1" y="77.2">External Neopixel set (ring, roap, etc)</text>
<text x="168.4" y="77.8">D2</text>
<text x="168.4" y="72.5">D3</text>
<text x="218.8" y="91">D2</text>
<text x="260.5" y="91">CENTER</text>
<text x="86.8" y="130.4">CENTER</text>
<text x="152.6" y="133.1">CENTER</text>
</g>
</svg>
